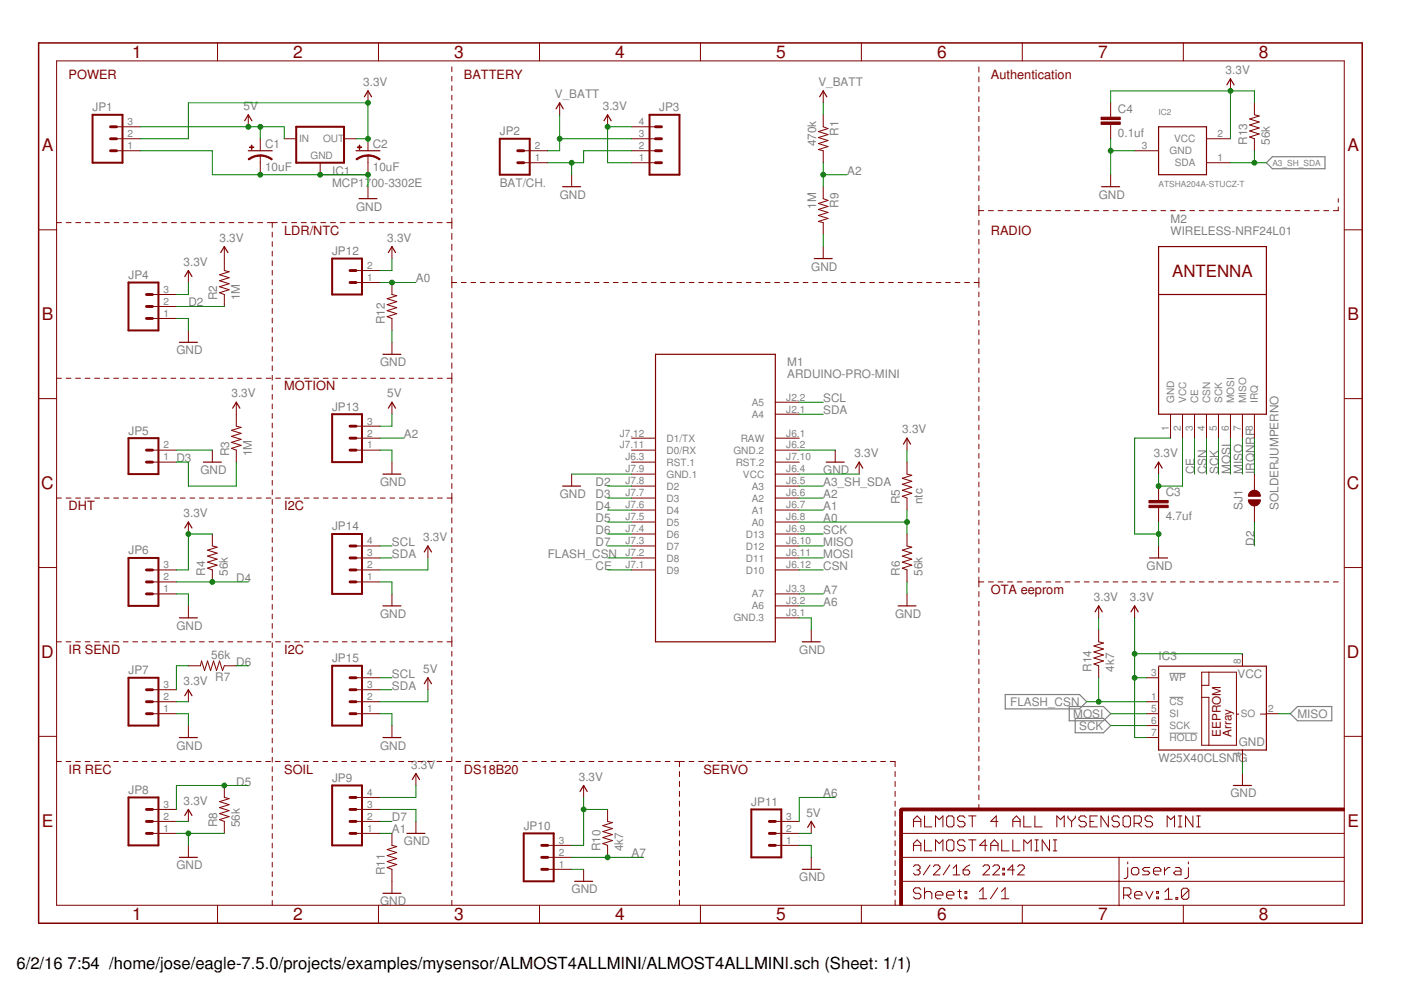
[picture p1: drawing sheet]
<svg xmlns="http://www.w3.org/2000/svg" width="297mm" height="210mm" viewBox="0 0 297 210" stroke-linecap="round" stroke-linejoin="round" font-family="sans-serif">
<path d="M248 147.8h2.9M248 155.4h5.9M248 142.8h3.4" fill="none" stroke="#808080" stroke-width=".21"/>
<path d="M268.5 34.5l1.3-1.3h11.1v2.6h-11.1zM213.1 147.3h15.8l1.5 1.5-1.5 1.5h-15.8zM226.7 149.8h7.3l1.5 1.5-1.5 1.5h-7.3zM228 152.3h6l1.5 1.5-1.5 1.6h-6zM273.6 151.3l1.5-1.5h7.3v3h-7.3z" fill="none" stroke="#808080" stroke-width=".25"/>
<g fill="none" stroke="#800000" stroke-width=".21">
<path d="M12 12.9h273v179h-273zM46.1 9.1v3.8M78 19.3v2.5M80.2 9.1v3.8M95.8 14.2v1M95.8 16.2v1M95.8 18.2v1M114.4 9.1v3.8M148.5 9.1v3.8M174.5 19.3v2.5M182.6 9.1v3.8M207.5 14.2v1.1"/>
<path d="M207.5 16.3v1.1M207.5 18.4v1.1M216.7 9.1v3.8M250.9 9.1v3.8M260.9 16.7v2.6M24.7 32h5.1M24.7 29.4h5.1M24.7 26.9h5.1M52.6 24.3v2.6M55.2 29.4v2.6M55.2 33v4M60.3 29.4h2.5"/>
<path d="M67.9 34.5v2.5M72.9 29.4h2.6M78 29.4v2.6M78 33v4M78 39.6v2.5M95.8 20.2v1M95.8 22.2v1M95.8 24.2v1M95.8 26.2v1M95.8 28.2v1M95.8 30.2v1M95.8 32.2v1"/>
<path d="M95.8 34.2v1M95.8 36.2v1M95.8 38.2v1M111 32h5.1M111 34.5h5.1M118.7 21.8v2.5M121.2 37v2.6M128.8 24.3v2.6M133.9 32h5.1M133.9 29.4h5.1M133.9 26.9h5.1M133.9 34.5h5.1"/>
<path d="M174.5 39.6v2.5l1.1 .4-2.1 .6 2.1 .7-2.1 .6 2.1 .6-2.1 .7 2.1 .6-2.1 .6 1 .3v2.5M174.5 24.3v2.6l1.1 .4-2.1 .6 2.1 .6-2.1 .7 2.1 .6-2.1 .6 2.1 .7-2.1 .6 1 .3v2.5M207.5 20.5v1.1M207.5 22.6v1.1M207.5 24.7v1.1M207.5 26.8v1.1M207.5 28.9v1.1M207.5 31v1.1M207.5 33.1v1.1M207.5 35.2v1.1M207.5 37.3v1.1M207.5 39.4v1.1"/>
<path d="M235.5 21.8v3M235.5 26.4v3M235.5 37v2.6M240.6 32h5M255.8 29.4h5.1M255.8 34.5h5.1M266 21.8v2.5l1 .3-2.1 .6 2.1 .7-2.1 .6 2.1 .6-2.1 .7 2.1 .6-2.1 .6 1.1 .4v2.6M8.2 48.7h3.8M12 47.2h1M14 47.2h1.1M16.1 47.2h1M18.1 47.2h1"/>
<path d="M20.1 47.2h1.1M22.2 47.2h1M24.2 47.2h1M26.2 47.2h1M28.3 47.2h1M30.3 47.2h1M32.3 47.2h1M34.3 47.2h1.1M36.4 47.2h1M38.4 47.2h1M39.9 57.4v2.5M40.4 47.2h1.1"/>
<path d="M42.5 47.2h1M44.5 47.2h1M46.5 47.2h1.1M47.6 52.3v5.1l1 .2-2.1 .7 2.1 .6-2.1 .6 2.1 .7-2.1 .6 2.1 .6-2.1 .7 1.1 .3v2.6M48.6 47.2h1M50.6 47.2h1M52.6 47.2h1.1M54.7 47.2h1M56.7 47.2h2.1M57.7 47.2v1M57.7 49.2v1M57.7 51.2v1.1"/>
<path d="M57.7 53.3v1M57.7 55.3v1M57.7 57.3v1M57.7 59.4v1M59.8 47.2h1M61.8 47.2h1.1M63.9 47.2h1M65.9 47.2h1.1M68 47.2h1.1M70.1 47.2h1M72.1 47.2h1.1M74.2 47.2h1"/>
<path d="M75.5 59.9h5.1M75.5 57.4h5.1M76.2 47.2h1.1M78.3 47.2h1.1M80.3 47.2h1.1M82.4 47.2h1.1M83.1 52.3v2.5M83.1 59.9v2.5l1 .3-2 .6 2 .7-2 .6 2 .6-2 .7 2 .6-2 .6 1 .4v2.6M84.5 47.2h1M86.5 47.2h1.1M88.6 47.2h1M90.6 47.2h1.1"/>
<path d="M92.7 47.2h1M94.7 47.2h1.1M95.8 40.2v1M95.8 42.2v1M95.8 44.2v1M95.8 46.2v2.3M95.8 49.5v1.3M95.8 51.8v1.2M95.8 54v1.3M95.8 56.3v1.3M95.8 58.6v2.4M95.8 59.9h1"/>
<path d="M97.8 59.9h1M99.8 59.9h1M101.9 59.9h1M103.9 59.9h1M105.9 59.9h1M107.9 59.9h1M109.9 59.9h1M111.9 59.9h1M113.9 59.9h1M115.9 59.9h1M118 59.9h1M120 59.9h1"/>
<path d="M122 59.9h1M124 59.9h1M126 59.9h1M128 59.9h1M130 59.9h1M132 59.9h1.1M134 59.9h1.1M136.1 59.9h1M138.1 59.9h1M140.1 59.9h1M142.1 59.9h1M144.1 59.9h1"/>
<path d="M146.1 59.9h1.1M148.1 59.9h1.1M150.2 59.9h1M152.2 59.9h1M154.2 59.9h1M156.2 59.9h1M158.2 59.9h1M160.2 59.9h1M162.2 59.9h1.1M164.3 59.9h1M166.3 59.9h1M168.3 59.9h1"/>
<path d="M170.3 59.9h1M172.3 59.9h1M174.3 59.9h1M174.5 52.3v2.5M176.3 59.9h1.1M178.4 59.9h1M180.4 59.9h1M182.4 59.9h1M184.4 59.9h1M186.4 59.9h1M188.4 59.9h1M190.4 59.9h1"/>
<path d="M192.4 59.9h1.1M194.5 59.9h1M196.5 59.9h1M198.5 59.9h1M200.5 59.9h1M202.5 59.9h1M204.5 59.9h1M206.5 59.9h1M207.5 41.5v1.1M207.5 43.6v2.1M207.5 46.7v1M207.5 48.7v1"/>
<path d="M207.5 50.7v1.1M207.5 52.8v1M207.5 54.8v1M207.5 56.8v1.1M207.5 58.9v2M207.5 44.7h1.1M209.6 44.7h1M211.6 44.7h1M213.6 44.7h1.1M215.7 44.7h1M217.7 44.7h1M219.7 44.7h1.1"/>
<path d="M221.8 44.7h1M223.8 44.7h1M225.8 44.7h1.1M227.9 44.7h1M229.9 44.7h1M231.9 44.7h1.1M234 44.7h1M236 44.7h1M238 44.7h1.1M240.1 44.7h1M242.1 44.7h1M244.1 44.7h1"/>
<path d="M246.1 44.7h1.1M248.2 44.7h1M250.2 44.7h1M252.2 44.7h1.1M254.3 44.7h1M256.3 44.7h1M258.3 44.7h1.1M260.3 44.7h1.1M262.4 44.7h1M264.4 44.7h1.1M266.4 44.7h1.1M268.5 44.7h1"/>
<path d="M270.5 44.7h1M272.5 44.7h1.1M274.6 44.7h1M276.6 44.7h1M278.6 44.7h1.1M280.7 44.7h1M283.7 42.1v.8M283.7 43.9v.8h-1M285 48.7h3.8M32.3 67.5h5.1M32.3 65h5.1M32.3 62.4h5.1"/>
<path d="M39.9 70.1v2.5M57.7 61.4v1M57.7 63.4v1M57.7 65.4v1M57.7 67.4v1.1M57.7 69.5v1M57.7 71.5v1M57.7 73.5v1M57.7 75.5v1.1M57.7 77.6v1M57.7 79.6v1M83.1 72.6v2.5"/>
<path d="M95.8 62v1.2M95.8 64.2v1.1M95.8 66.3v1.1M95.8 68.4v1.2M95.8 70.5v1.2M95.8 72.7v1.1M95.8 74.8v1.1M95.8 76.9v1.2M95.8 79.1v2.1M207.5 61.9v1M207.5 63.9v1M207.5 65.9v1.1"/>
<path d="M207.5 67.9v1.1M207.5 70v1M207.5 72v1M207.5 74v1M207.5 76v1M207.5 78v1M8.2 84.5h3.8M12 80.2h1M14 80.2h1M16 80.2h1.1M18.1 80.2h1M20.1 80.2h1"/>
<path d="M22.1 80.2h1M24.1 80.2h1M26.1 80.2h1.1M28.2 80.2h1M30.2 80.2h1M32.2 80.2h1M32.3 95.4h5.1M32.3 98h5.1M34.2 80.2h1M36.2 80.2h1.1M38.2 80.2h1.1M40.3 80.2h1"/>
<path d="M42.3 80.2h1M44.3 80.2h1M45 95.4v2.6M46.3 80.2h1M48.3 80.2h1.1M50.1 85.3v5.1l1 .2-2 .6 2 .7-2 .6 2 .7-2 .6 2 .6-2 .7 1 .3v2.6M50.4 80.2h1M52.4 80.2h1M54.4 80.2h1M56.4 80.2h1M57.7 81.6v1M57.7 83.6v1.1"/>
<path d="M57.7 85.7v1M57.7 87.7v1M57.7 89.7v1M57.7 91.7v1.1M57.7 93.7v1.1M57.7 95.8v1M57.7 97.8v1M57.7 99.8v1.1M58.4 80.2h1.1M60.5 80.2h1M62.5 80.2h1M64.5 80.2h1"/>
<path d="M66.5 80.2h1M68.5 80.2h1.1M70.5 80.2h1.1M72.6 80.2h1M74.6 80.2h1M75.5 92.9h5.1M75.5 95.4h5.1M75.5 90.4h5.1M76.6 80.2h1M78.6 80.2h1.1M80.6 80.2h1.1M82.7 80.2h1"/>
<path d="M83.1 85.3v2.5M83.1 98v2.5M84.7 80.2h1M86.7 80.2h1M88.7 80.2h1M90.7 80.2h1.1M92.8 80.2h1M94.8 80.2h1M95.8 82.2v1.1M95.8 84.3v1M95.8 86.3v1M95.8 88.3v1.1"/>
<path d="M95.8 90.4v1M95.8 92.4v1M95.8 94.4v1M95.8 96.5v1M95.8 98.5v1M133.9 92.9h5.1M133.9 95.4h5.1M133.9 98h5.1M164.4 92.9h5.1M164.4 95.4h5.1M164.4 98h5.1M164.4 87.8h5.1"/>
<path d="M164.4 85.3h5.1M177.1 95.4v2.6M182.2 98v2.5M192.3 92.9v2.5M192.3 98v2.5l1 .3-2 .6 2 .6-2 .7 2 .6-2 .6 2 .7-2 .6 1 .4v2.5M207.5 80.1v1M207.5 82.1v1M207.5 84.1v1M207.5 86.1v1M207.5 88.1v1M207.5 90.1v1M207.5 92.1v1.1"/>
<path d="M207.5 94.1v1.1M207.5 96.2v1M207.5 98.2v1M245.6 98v2.5M248.2 87.8v5.1M250.7 87.8v5.1M253.3 87.8v5.1M255.8 87.8v5.1M258.3 87.8v5.1M260.9 87.8v5.1M263.4 87.8v5.1M266 87.8v5.1"/>
<path d="M285 84.5h3.8M12 105.6h1M14 105.6h1M16 105.6h1.1M18.1 105.6h1M20.1 105.6h1M22.1 105.6h1M24.1 105.6h1M26.1 105.6h1.1M28.2 105.6h1M30.2 105.6h1M32.2 105.6h1"/>
<path d="M34.2 105.6h1M36.2 105.6h1.1M38.2 105.6h1.1M39.9 110.7v2.5M40.3 105.6h1M42.3 105.6h1M44.3 105.6h1M45 113.2v2.6l1 .2-2 .6 2 .7-2 .6 2 .7-2 .6 2 .6-2 .7 1 .3v2.6M46.3 105.6h1M48.3 105.6h1.1M50.4 105.6h1M52.4 105.6h1"/>
<path d="M54.4 105.6h1M56.4 105.6h1M57.7 101.9v1M57.7 103.9v1M57.7 105.9v1M57.7 107.9v1M57.7 109.9v1.1M57.7 112v1M57.7 114v1M57.7 116v1.1M57.7 118v1.1M58.4 105.6h1.1"/>
<path d="M60.5 105.6h1M62.5 105.6h1M64.5 105.6h1M66.5 105.6h1M68.5 105.6h1.1M70.5 105.6h1.1M72.6 105.6h1M74.6 105.6h1M75.5 115.8h5.1M75.5 118.3h5.1M76.6 105.6h1M78.6 105.6h1.1"/>
<path d="M80.6 105.6h1.1M82.7 105.6h1M84.7 105.6h1M86.7 105.6h1M88.7 105.6h1M90.7 115.8v2.5M90.7 105.6h1.1M92.8 105.6h1M94.8 105.6h1M95.8 100.5v1M95.8 102.5v1.1M95.8 104.6v2.1"/>
<path d="M95.8 107.7v1.1M95.8 109.8v1.1M95.8 111.9v1.1M95.8 114v1.1M95.8 116.1v1.1M95.8 118.2v1.1M121.2 100.5v2.6M133.9 105.6h5.1M133.9 100.5h5.1M133.9 103.1h5.1M133.9 108.1h5.1M133.9 110.7h5.1"/>
<path d="M133.9 113.2h5.1M133.9 115.8h5.1M133.9 118.3h5.1M164.4 105.6h5.1M164.4 100.5h5.1M164.4 103.1h5.1M164.4 108.1h5.1M164.4 110.7h5.1M164.4 113.2h5.1M164.4 115.8h5.1M164.4 118.3h5.1M192.3 113.2v2.6l1 .2-2 .6 2 .7-2 .6 2 .7-2 .6 2 .6-2 .7 1 .3v2.6"/>
<path d="M207.5 100.2v1M207.5 102.2v1M207.5 104.2v1M207.5 106.2v1.1M207.5 108.2v1.1M207.5 110.3v1M207.5 112.3v1M207.5 114.3v1M207.5 116.3v1M207.5 118.3v1M245.6 103.1v3M245.6 107.6v3.1"/>
<path d="M245.6 115.8v2.5M266 100.5v3.4M266 107.3v3.4M8.2 120.3h3.8M12 136.1h1M14 136.1h1M16 136.1h1.1M18.1 136.1h1M20.1 136.1h1M22.1 136.1h1M24.1 136.1h1M26.1 136.1h1.1"/>
<path d="M28.2 136.1h1M30.2 136.1h1M32.2 136.1h1M32.3 123.4h5.1M32.3 120.8h5.1M32.3 125.9h5.1M34.2 136.1h1M36.2 136.1h1.1M38.2 136.1h1.1M39.9 128.5v2.5M40.3 136.1h1M42.3 136.1h1"/>
<path d="M44.3 136.1h1M46.3 136.1h1M48.3 136.1h1.1M50.4 136.1h1M52.4 136.1h1M54.4 136.1h1M56.4 136.1h1M57.7 120.1v1M57.7 122.1v1M57.7 124.1v1M57.7 126.1v1.1M57.7 128.2v1"/>
<path d="M57.7 130.2v1M57.7 132.2v1M57.7 134.2v1.1M57.7 136.3v1M57.7 138.3v1M58.4 136.1h1.1M60.5 136.1h1M62.5 136.1h1M64.5 136.1h1M66.5 136.1h1M68.5 136.1h1.1M70.5 136.1h1.1"/>
<path d="M72.6 136.1h1M74.6 136.1h1M75.5 123.4h5.1M75.5 120.8h5.1M76.6 136.1h1M78.6 136.1h1.1M80.6 136.1h1.1M82.7 136.1h1M83.1 125.9v2.6M84.7 136.1h1M86.7 136.1h1M88.7 136.1h1"/>
<path d="M90.7 136.1h1.1M92.8 136.1h1M94.8 136.1h1M95.8 120.3v1.1M95.8 122.4v1.1M95.8 124.5v1.1M95.8 126.6v1.1M95.8 128.7v1.1M95.8 130.8v1.1M95.8 132.9v1.1M95.8 135v2.1M95.8 138.1v1"/>
<path d="M133.9 120.8h5.1M164.4 120.8h5.1M164.4 125.9h5.1M164.4 128.5h5.1M164.4 131h5.1M172 133.5v2.6M192.3 125.9v2.6M207.5 120.4v1M207.5 122.4v2M207.5 125.4v1.1M207.5 127.5v1M207.5 129.5v1.1"/>
<path d="M207.5 131.6v1M207.5 133.6v1.1M207.5 135.7v1M207.5 137.7v1.1M207.5 139.8v1M207.5 123.4h1.1M209.6 123.4h1M211.6 123.4h1M213.6 123.4h1.1M215.7 123.4h1M217.7 123.4h1M219.7 123.4h1.1"/>
<path d="M221.8 123.4h1M223.8 123.4h1M225.8 123.4h1.1M227.9 123.4h1M229.9 123.4h1M231.9 123.4h1.1M232.9 133.5v2.6l1.1 .2-2.1 .7 2.1 .6-2.1 .6 2.1 .7-2.1 .6 2.1 .6-2.1 .7 1 .4v2.5M232.9 128.5v2.5M234 123.4h1M236 123.4h1M238 123.4h1.1M240.1 123.4h1"/>
<path d="M240.6 128.5v2.5M242.1 123.4h1M244.1 123.4h1M246.1 123.4h1.1M248.2 123.4h1M250.2 123.4h1M252.2 123.4h1.1M254.3 123.4h1M256.3 123.4h1M258.3 123.4h1.1M260.3 123.4h1.1M262.4 123.4h1"/>
<path d="M263.4 138.6v2.6M264.4 123.4h1.1M266.4 123.4h1.1M268.5 123.4h1M270.5 123.4h1M272.5 123.4h1.1M274.6 123.4h1M276.6 123.4h1M278.6 123.4h1.1M280.7 123.4h1M282.7 123.4h1M285 120.3h3.8"/>
<path d="M8.2 156.1h3.8M32.3 148.8h5.1M32.3 151.3h5.1M32.3 146.2h5.1M39.9 146.2v2.6M39.9 153.8v2.6M39.9 141.2h2.6l.2-1.1 .7 2.1 .6-2.1 .6 2.1 .7-2.1 .6 2.1 .6-2.1 .7 2.1 .4-1h2.5M57.7 140.3v1M57.7 142.3v1.1M57.7 144.4v1M57.7 146.4v1M57.7 148.4v1"/>
<path d="M57.7 150.4v1M57.7 152.5v1M57.7 154.5v1M57.7 156.5v1M57.7 158.5v1.1M75.5 148.8h5.1M75.5 151.3h5.1M75.5 143.7h5.1M75.5 146.2h5.1M83.1 153.8v2.6M90.7 143.7v2.5M95.8 140.1v1.1"/>
<path d="M95.8 142.2v1M95.8 144.2v1M95.8 146.2v1.1M95.8 148.3v1M95.8 150.3v1M95.8 152.3v1.1M95.8 154.3v1.1M95.8 156.4v1M95.8 158.4v1M207.5 141.8v1.1M207.5 143.9v1M207.5 145.9v1.1"/>
<path d="M207.5 148v1.1M207.5 150.1v1M207.5 152.1v1.1M207.5 154.2v1M207.5 156.2v1.1M207.5 158.3v1M243.1 148.8h2.5M243.1 151.3h2.5M243.1 156.4h2.5M243.1 153.8h2.5M243.1 143.7h2.5M254.8 142.5h7.3v15.5h-7.3z"/>
<path d="M254.8 147.8h1.5v10.2M256.3 142.5v2.8h-1.5M262.1 151.4h.6M263.4 158.9v2.6M267.2 151.4h1.3M268.5 151.3h2.5M285 156.1h3.8M12 161.5h1M14 161.5h1M16 161.5h1M18.1 161.5h1M20.1 161.5h1"/>
<path d="M22.1 161.5h1M24.1 161.5h1M26.1 161.5h1M28.1 161.5h1M30.1 161.5h1.1M32.2 161.5h1M32.3 171.6h5.1M32.3 176.7h5.1M32.3 174.2h5.1M34.2 161.5h1M36.2 161.5h1M38.2 161.5h1"/>
<path d="M39.9 171.6v2.6M39.9 179.2v2.6M40.2 161.5h1M42.2 161.5h1.1M44.3 161.5h1M46.3 161.5h1M47.6 166.5v2.6l1 .2-2.1 .7 2.1 .6-2.1 .6 2.1 .7-2.1 .6 2.1 .6-2.1 .7 1.1 .4v2.5M48.3 161.5h1M50.3 161.5h1M52.3 161.5h1M54.3 161.5h1.1M56.3 161.5h1.1"/>
<path d="M57.7 160.5v1.1M57.7 162.6v1M57.7 164.6v1M57.7 166.6v1M57.7 168.7v1M57.7 170.7v1M57.7 172.7v1M57.7 174.7v1M57.7 176.7v1.1M57.7 178.8v1M58.4 161.5h1M60.4 161.5h1"/>
<path d="M62.4 161.5h1M64.4 161.5h1M66.4 161.5h1.1M68.5 161.5h1M70.5 161.5h1M72.5 161.5h1M74.5 161.5h1M75.5 171.6h5.1M75.5 176.7h5.1M75.5 174.2h5.1M75.5 169.1h5.1M76.5 161.5h1"/>
<path d="M78.5 161.5h1M80.5 161.5h1.1M82.6 161.5h1M83.1 176.7v2.5l1 .3-2 .6 2 .7-2 .6 2 .6-2 .7 2 .6-2 .6 1 .4v5.1M84.6 161.5h1M86.6 161.5h1M88.2 164v2.5M88.2 174.2v2.5M88.6 161.5h1M90.6 161.5h1.1M92.6 161.5h1.1M94.7 161.5h1"/>
<path d="M95.8 160.4v1.1M95.8 162.5v1M95.8 164.5v1M95.8 166.5v1.1M95.8 168.6v1M95.8 170.6v1M95.8 172.6v1.1M95.8 174.7v1M95.8 176.7v1M95.8 178.7v1M96.7 161.5h1M98.7 161.5h1"/>
<path d="M100.7 161.5h1M102.7 161.5h1M104.7 161.5h1M106.7 161.5h1.1M108.8 161.5h1M110.8 161.5h1M112.8 161.5h1M114.8 161.5h1M116.1 179.2h5.1M116.8 161.5h1.1M118.9 161.5h1M120.9 161.5h1"/>
<path d="M122.9 161.5h1M123.7 166.5v2.6M124.9 161.5h1M126.9 161.5h1M128.8 171.6v2.6l1 .2-2 .6 2 .7-2 .6 2 .7-2 .6 2 .6-2 .7 1 .3v2.6M128.9 161.5h1M130.9 161.5h1.1M133 161.5h1M135 161.5h1M137 161.5h1M139 161.5h1M141 161.5h1"/>
<path d="M143 161.5h2.1M144.1 161.5v1.1M144.1 163.6v1.1M144.1 165.7v1.1M144.1 167.8v1.1M144.1 169.9v1.1M144.1 172v1.1M144.1 174.1v1.1M144.1 176.1v1.1M144.1 178.2v1.1M146.1 161.5h1M148.1 161.5h1.1"/>
<path d="M150.2 161.5h1M152.2 161.5h1M154.2 161.5h1M156.3 161.5h1M158.3 161.5h1M160.3 161.5h1M162.3 161.5h1.1M164.4 161.5h1M164.4 176.7h5.1M164.4 179.2h5.1M164.4 174.2h5.1M166.4 161.5h1"/>
<path d="M168.4 161.5h1.1M170.5 161.5h1M172 174.2v2.5M172.5 161.5h1M174.5 161.5h1.1M176.6 161.5h1M178.6 161.5h1M180.6 161.5h1.1M182.6 161.5h1.1M184.7 161.5h1M186.7 161.5h1M188.7 161.5h1.1v1.1"/>
<path d="M189.8 163.6v1.1M189.8 165.7v1.1M189.8 167.8v1.1M189.8 169.9v1.1M189.8 172v1.1M189.8 174.1v1.1M189.8 176.1v1.1M189.8 178.2v1.1M191.1 176.7h93.9M193.7 175.3v-1.5l.8-.8 .7 .8v1.5M193.7 179.2h1.5M193.7 174.2h1.5"/>
<path d="M196 173v2.3h1.6M196 178.1v2.3h1.6M198.4 175.3v-2.3l.7 .8 .8-.8v2.3M201.1 178.1h.8l.3 .4v1.5l-.3 .4h-.8l-.4-.4v-1.5zM201.1 173h.8l.3 .4v1.5l-.3 .4h-.8l-.4-.4v-1.5zM204.6 178.5l-.4-.4h-.8l-.4 .4v.4l.4 .3h.8l.4 .4v.4l-.4 .4h-.8l-.4-.4M204.6 173.4l-.4-.4h-.8l-.4 .4v.4l.4 .4h.8l.4 .4v.3l-.4 .4h-.8l-.4-.4M205.4 178.1h1.5M205.4 173h1.5M206.1 173v2.3M206.1 178.1v2.3M207.5 170.6v1h.8"/>
<path d="M207.5 160.3v1.1M207.5 162.4v1M207.5 164.4v1.1M207.5 166.5v1M207.5 168.5v1.1M209.3 179.2h-1.6l1.2-1.1v2.3M209.3 171.6h.8M210.1 179.2h1.5M211.6 174.2h-1.5l1.1-1.2v2.3M212.4 178.1v2.3h1.6M214.7 178.1v2.3h1.6M214.7 175.3v-1.5l.8-.8 .8 .8v1.5"/>
<path d="M214.7 174.2h1.6M217.1 173v2.3h1.5M219.4 178.1h.8M219.4 173v2.3h1.6M219.8 178.1v2.3M222.5 178.1v2.3l-1.5-2.3v2.3M223.3 178.1h.8M223.7 178.1v2.3M224.1 175.3v-2.3l.8 .8 .7-.8v2.3M226.4 173v.4l.8 .8M227.2 174.2v1.1M228 173v.4l-.8 .8"/>
<path d="M230.3 173.4l-.4-.4h-.7l-.5 .4v.4l.5 .4h.7l.4 .4v.3l-.4 .4h-.7l-.5-.4M231.1 174.2h.8M232.7 173h-1.6v2.3h1.6M235 173v2.3l-1.6-2.3v2.3M237.3 173.4l-.4-.4h-.7l-.4 .4v.4l.4 .4h.7l.4 .4v.3l-.4 .4h-.7l-.4-.4M238.1 173.4l.4-.4h.8l.4 .4v1.5l-.4 .4h-.8l-.4-.4zM240.5 174.6h1.1l.4-.4v-.8l-.4-.4h-1.1v2.3M241.2 174.6l.8 .7M244.3 173.4l-.4-.4h-.7l-.4 .4v.4l.4 .4h.7l.4 .4v.3l-.4 .4h-.7l-.4-.4M247.5 175.3v-2.3l.7 .8 .8-.8v2.3M249.8 175.3h.8M249.8 173h.8"/>
<path d="M250.2 173v2.3M252.9 173v2.3l-1.5-2.3v2.3M253.7 175.3h.8M253.7 173h.8M254.1 173v2.3M263.4 164v2.5M46.1 191.9v3.8M57.7 180.8v1M57.7 182.8v1M57.7 184.8v1.1M57.7 186.9v1M57.7 188.9v1"/>
<path d="M57.7 190.9v1M80.2 191.9v3.8M95.8 180.8v1M95.8 182.8v1M95.8 184.8v1M95.8 186.8v1.1M95.8 188.9v1M95.8 190.9v1M114.4 191.9v3.8M116.1 181.8h5.1M116.1 184.3h5.1M123.7 184.3v2.6"/>
<path d="M144.1 180.3v1.1M144.1 182.5v1.1M144.1 184.6v1.1M144.1 186.6v1.1M144.1 188.7v1.1M144.1 190.8v1.1M148.5 191.9v3.8M172 181.8v2.5M182.6 191.9v3.8M189.8 180.3v1.1M189.8 182.5v1.1M189.8 184.6v1.1"/>
<path d="M189.8 186.6v1.1M189.8 188.7v1.1M189.8 190.8v1.1M191.1 186.9h93.9M191.1 181.8h93.9M193.7 180.4v-1.5l.8-.8 .7 .8v1.5M193.7 183.7l.3-.3h.7l.4 .3v.4l-.4 .3M194.4 184.4h.3M194.7 184.4l.4 .4v.3l-.4 .4h-.7l-.3-.4M195.2 188.6l-.3-.4h-.8l-.4 .4v.4l.4 .4h.8l.3 .4v.4l-.3 .4h-.8l-.4-.4M196 188.2v2.4M196 189.4l.4-.4h.8l.4 .4v1.2"/>
<path d="M197.2 183.4l-1.4 2.1M197.9 183.7l.3-.3h.7l.4 .3v.4l-1.4 1.4h1.4M198.4 180.4v-2.3l.7 .8 .8-.8v2.3M198.4 189.8h1.5v-.4l-.4-.4h-.7l-.4 .4v.8l.4 .4h.7M200.7 189.8h1.5v-.4l-.3-.4h-.8l-.4 .4v.8l.4 .4h.8M201.4 183.4l-1.4 2.1M202.1 185.5h1.4M202.1 184.1l.7-.7v2.1M203 189h.8M203.4 188.6v1.6l.4 .4M204.2 184.4h1.1l.3 .4v.3l-.3 .4h-.8l-.3-.4zM204.6 189h.4v.4h-.4z"/>
<path d="M204.6 190.2h.4v.4h-.4zM205.6 183.4l-.7 .3-.7 .7M207.6 189l.8-.8v2.4M207.6 190.6h1.6M208.4 183.7l.3-.3h.8l.3 .3v.4l-1.4 1.4h1.4M210.1 180.4v-1.5l.7-.8 .8 .8v1.5M210.5 183.7l.4-.3h.7l.3 .3v.4l-1.4 1.4h1.4M211.5 188.2l-1.5 2.4M212.3 190.6h1.6M212.3 189l.8-.8v2.4M212.6 184.1h.4v.3h-.4zM212.6 185.1h.4v.4h-.4z"/>
<path d="M215.1 184.4h-1.4l1-1v2.1M215.8 183.7l.3-.3h.7l.4 .3v.4l-1.4 1.4h1.4M216.7 191.9v3.8M217.1 180.4v-2.3l.7 .8 .8-.8v2.3M219.4 180.4h.8M223.3 180.4h.8M237.3 181.8v10.2M238.2 189.8h1.2l.4-.4v-.8l-.4-.4h-1.2v2.4M239 189.8l.8 .8M239.1 183.9v2l-.4 .4h-.4M239.1 182.8v.4M240.3 183.9h.7l.4 .4v.8l-.4 .4h-.7l-.4-.4v-.8z"/>
<path d="M240.6 189.8h1.5v-.4l-.4-.4h-.7l-.4 .4v.8l.4 .4h.7M242.9 189l.8 1.6 .8-1.6M243.8 183.9h-1.2l-.4 .4 .4 .4h.8l.4 .4-.4 .4h-1.2M244.6 184.7h1.5v-.4l-.4-.4h-.8l-.3 .4v.8l.3 .4h.8M245.2 190.2h.4v.4h-.4zM245.2 189h.4v.4h-.4zM246.9 183.9v1.6M247 189.1l.8-.8v2.4M247 190.7h1.5M248.1 183.9h-.4l-.8 .8M249.2 183.9h.8l.4 .4v1.2h-1.2l-.4-.4 .4-.4h1.2M249.3 190.3h.4v.4h-.4z"/>
<path d="M250.9 191.9v3.8M252 183.9v2l-.4 .4h-.4M252 182.8v.4M252.1 188.7v1.6l-.4 .4h-.8l-.4-.4M252.1 188.7l-.4-.4h-.8l-.4 .4v1.6M252.1 188.7l-1.6 1.6"/>
</g>
<g fill="#800000" stroke="#800000" stroke-width=".21">
<path d="M190.8 171.6h.5v20.3h-.5z"/>
<path d="M191 171.3h94v.6h-94z"/>
<path d="M233.4 25.9h4.1v.5h-4.1z"/>
<path d="M233.4 24.8h4.1v.6h-4.1z"/>
<path d="M75.8 31.2h.9v.1h-.9z"/>
<path d="M76.2 30.8h.1v.9h-.1z"/>
<path d="M52.9 31.2h.9v.1h-.9z"/>
<path d="M53.3 30.8h.1v.9h-.1z"/>
<path d="M243.6 107.1h4.1v.5h-4.1z"/>
<path d="M243.6 106.1h4.1v.5h-4.1z"/>
</g>
<g fill="none" stroke="#800000" stroke-width=".61">
<path d="M23.4 26.9h1.3M23.4 29.4h1.3M23.4 32h1.3M109.8 32h1.2M109.8 34.5h1.2M139 26.9h1.3M139 29.4h1.3M139 32h1.3M139 34.5h1.3M74.2 57.4h1.3M74.2 59.9h1.3M31.1 62.4h1.2"/>
<path d="M31.1 65h1.2M31.1 67.5h1.2M31.1 95.4h1.2M31.1 98h1.2M74.2 90.4h1.3M74.2 92.9h1.3M74.2 95.4h1.3M74.2 118.3h1.3M74.2 115.8h1.3M31.1 120.8h1.2M31.1 123.4h1.2M31.1 125.9h1.2"/>
<path d="M74.2 120.8h1.3M74.2 123.4h1.3M31.1 146.2h1.2M31.1 148.8h1.2M31.1 151.3h1.2M74.2 146.2h1.3M74.2 148.8h1.3M74.2 151.3h1.3M74.2 143.7h1.3M31.1 171.6h1.2M31.1 174.2h1.2M31.1 176.7h1.2"/>
<path d="M74.2 171.6h1.3M74.2 174.2h1.3M74.2 176.7h1.3M74.2 169.1h1.3M114.9 179.2h1.2M163.1 174.2h1.3M163.1 176.7h1.3M163.1 179.2h1.3M192.3 171.6h-1.2v1.3M114.9 181.8h1.2M114.9 184.3h1.2"/>
</g>
<path d="M8.2 9.1h280.6v186.6h-280.6z" fill="none" stroke="#800000" stroke-width=".32"/>
<g fill="none" stroke="#800000" stroke-width=".25">
<path d="M260.1 18l.8-1.3 .7 1.3M51.9 25.6l.7-1.3 .8 1.3M52.6 32h5.1M75.5 32h5.1M77.3 20.5l.7-1.2 .8 1.2M117.9 23.1l.8-1.3 .7 1.3M119.3 39.6h3.8M128.1 25.6l.7-1.3 .8 1.3M173.8 20.5l.7-1.2 .8 1.2M233.6 39.6h3.8M245.6 26.9h10.2v10.1h-10.2zM39.2 58.6l.7-1.2 .8 1.2"/>
<path d="M46.8 53.6l.8-1.3 .7 1.3M76.1 42.1h3.8M82.3 53.6l.8-1.3 .8 1.3M172.6 54.8h3.8M245.6 52.3h22.9v35.5h-22.9zM38 72.6h3.8M81.2 75.1h3.8M139 75.1h25.4v61h-25.4zM245.6 62.4h22.9M43.1 98h3.8M49.3 86.6l.8-1.3 .8 1.3M82.3 86.6l.8-1.3 .8 1.3"/>
<path d="M175.2 98h3.8M181.4 99.3l.8-1.3 .7 1.3M191.6 94.2l.7-1.3 .8 1.3M244.9 99.3l.7-1.3 .8 1.3M39.2 112l.7-1.3 .8 1.3M81.2 100.5h3.8M90 117l.7-1.2 .8 1.2M119.3 103.1h3.8M243.7 118.3h3.8M38 131h3.8M81.2 128.5h3.8M170.1 136.1h3.8"/>
<path d="M190.4 128.5h3.8M232.2 129.7l.7-1.2 .8 1.2M239.8 129.7l.8-1.2 .7 1.2M38 156.4h3.8M39.2 147.5l.7-1.3 .8 1.3M81.2 156.4h3.8M90 145l.7-1.3 .8 1.3M245.6 141.2h22.9v17.8h-22.9v-17.5M39.2 172.9l.7-1.3 .8 1.3M86.3 176.7h3.8M87.4 165.3l.8-1.3 .7 1.3M123 167.8l.7-1.3 .8 1.3"/>
<path d="M171.2 175.4l.8-1.2 .8 1.2M261.5 166.5h3.8M38 181.8h3.8M81.2 189.4h3.8M121.8 186.9h3.8M170.1 184.3h3.8"/>
</g>
<g fill="none" stroke="#800000" stroke-width=".42">
<path d="M19.6 24.3h6.4v10.2h-6.4zM62.8 26.9h10.1v7.6h-10.1zM106 29.4h6.3v7.6h-6.3zM137.7 24.3h6.4v12.7h-6.4zM27.2 59.9h6.4v10.2h-6.4zM70.4 54.8h6.4v7.6h-6.4zM27.2 92.9h6.4v7.6h-6.4zM70.4 87.8h6.4v10.2h-6.4zM27.2 118.3h6.4v10.2h-6.4zM70.4 113.2h6.4v12.7h-6.4zM27.2 143.7h6.4v10.1h-6.4zM70.4 141.2h6.4v12.6h-6.4z"/>
<path d="M27.2 169.1h6.4v10.1h-6.4zM70.4 166.5h6.4v12.7h-6.4zM111 176.7h6.4v10.2h-6.4zM159.3 171.6h6.4v10.2h-6.4z"/>
</g>
<g fill="#800000" stroke="#800000" stroke-width=".21">
<path d="M78 32.8l1.4 .3 1.2 .6-.2 .2-1.3-.7-1.1-.1z" fill-rule="evenodd"/>
<path d="M75.5 33.7l1.2-.6 1.3-.2v.2l-1 .1-1.4 .7z" fill-rule="evenodd"/>
<path d="M55.2 32.8l1.3 .3 1.2 .6-.1 .2-1.4-.7-1-.1z" fill-rule="evenodd"/>
<path d="M52.6 33.7l1.2-.6 1.4-.2v.2l-1 .1-1.4 .7z" fill-rule="evenodd"/>
<path d="M265.1 104.3a1.27 1.27 0 0 1 1.4-.2 1.27 1.27 0 0 1 .7 1.1h-2.5l.1-.4z" fill-rule="evenodd"/>
<path d="M264.7 106h2.5a1.27 1.27 0 0 1-1.2 1.3 1.27 1.27 0 0 1-1.3-1.3z" fill-rule="evenodd"/>
</g>
<g fill="none" stroke="#008000" stroke-width=".21">
<path d="M260.9 19.3v10.1M29.8 26.9h30.5v2.5M29.8 29.4h10.1v-7.6h38.1v7.6h-2.5M29.8 32h15.2v5h33v2.6M55.2 26.9v2.5M118.7 29.4h15.2M118.7 24.3v7.7h-2.6M121.2 34.5v2.5M133.9 26.9h-5.1v7.6h5.1M133.9 32h-10.2v2.5h-7.6M174.5 21.8v2.5M174.5 34.5v5.1"/>
<path d="M174.5 37h5.1M235.5 21.8v-2.5h30.5v2.5M235.5 29.4v7.6M235.5 32h5.1M260.9 34.5h7.6M266 32v2.5M39.9 59.9v2.5h-2.5M80.6 59.9h7.6M83.1 54.8v2.6h-2.5M174.5 49.7v2.6M37.4 67.5h2.5v2.6M37.4 65h10.2"/>
<path d="M83.1 70.1v2.5M37.4 98h2.5v5.1h10.2v-5.1M37.4 95.4h7.6M80.6 95.4h2.5v2.6M80.6 92.9h5M83.1 87.8v2.6h-2.5M169.5 87.8h5M169.5 85.3h5M169.5 95.4h7.6M192.3 95.4v2.6M248.2 92.9h-7.6v20.3h5M250.7 92.9v10.2h-5.1v-2.6"/>
<path d="M253.3 92.9v7.6M255.8 92.9v7.6M258.3 92.9v7.6M260.9 92.9v7.6M263.4 92.9v7.6M266 92.9v7.6M45 113.2h-5.1v7.6h-2.5M80.6 118.3h2.5M80.6 115.8h2.5M90.7 118.3v2.5h-10.1M121.2 100.5h12.7M128.8 113.2h5.1"/>
<path d="M128.8 118.3h5.1M128.8 115.8h5.1M128.8 103.1h5.1M128.8 105.6h5.1M128.8 108.1h5.1M128.8 110.7h5.1M169.5 113.2h5M169.5 118.3h5M169.5 115.8h5M169.5 103.1h5M169.5 100.5h12.7M169.5 105.6h5"/>
<path d="M169.5 108.1h5M169.5 110.7h22.8M192.3 108.1v5.1M245.6 110.7v5.1M266 110.7v5.1M37.4 125.9h2.5v2.6M37.4 123.4h15.2M80.6 123.4h2.5v2.5M128.8 120.8h5.1M169.5 120.8h5M169.5 125.9h5M169.5 128.5h5"/>
<path d="M169.5 131h2.5v2.5M192.3 123.4v2.5M232.9 131v2.5M240.6 131v25.4h2.5M240.6 138.6h22.8M37.4 148.8h2.5M37.4 151.3h2.5v2.5M39.9 141.2h-2.5v5M50.1 141.2h2.5M80.6 151.3h2.5v2.5M80.6 143.7h2.5M80.6 146.2h2.5"/>
<path d="M90.7 146.2v2.6h-10.1M230.4 148.8h12.7M232.9 143.7v5.1M235.5 153.8h7.6M235.5 151.3h7.6M240.6 143.7h2.5M271 151.3h2.6M37.4 176.7h10.2M37.4 174.2h2.5M39.9 176.7v2.5M52.6 166.5h-15.2v5.1M80.6 176.7h2.5"/>
<path d="M80.6 174.2h2.5M80.6 171.6h7.6v2.6M88.2 166.5v2.6h-7.6M123.7 169.1v10.1h-2.5M123.7 171.6h5.1M169.5 176.7h2.5M169.5 179.2h2.5v2.6M177.1 169.1h-7.6v5.1M263.4 161.5v2.5M121.2 181.8h15.2M121.2 184.3h2.5"/>
</g>
<g fill="#008000" stroke="#008000" stroke-width=".21">
<circle cx="52.6" cy="26.9" r=".51"/>
<circle cx="55.2" cy="26.9" r=".51"/>
<circle cx="245.6" cy="103.1" r=".51"/>
<circle cx="240.6" cy="143.7" r=".51"/>
<circle cx="240.6" cy="138.6" r=".51"/>
<circle cx="260.9" cy="19.3" r=".51"/>
<circle cx="78" cy="29.4" r=".51"/>
<circle cx="78" cy="21.8" r=".51"/>
<circle cx="39.9" cy="113.2" r=".51"/>
<circle cx="123.7" cy="171.6" r=".51"/>
<circle cx="128.8" cy="26.9" r=".51"/>
<circle cx="174.5" cy="37" r=".51"/>
<circle cx="128.8" cy="181.8" r=".51"/>
<circle cx="232.9" cy="148.8" r=".51"/>
<circle cx="266" cy="34.5" r=".51"/>
<circle cx="45" cy="123.4" r=".51"/>
<circle cx="47.6" cy="166.5" r=".51"/>
<circle cx="83.1" cy="59.9" r=".51"/>
<circle cx="192.3" cy="110.7" r=".51"/>
<circle cx="78" cy="37" r=".51"/>
<circle cx="55.2" cy="37" r=".51"/>
<circle cx="67.9" cy="37" r=".51"/>
<circle cx="245.6" cy="113.2" r=".51"/>
<circle cx="235.5" cy="32" r=".51"/>
<circle cx="121.2" cy="34.5" r=".51"/>
<circle cx="39.9" cy="176.7" r=".51"/>
<circle cx="118.7" cy="29.4" r=".51"/>
</g>
<g font-size="3.7" fill="#800000">
<text x="28" y="12.3">1</text>
<text x="62.2" y="12.3">2</text>
<text x="96.3" y="12.3">3</text>
<text x="130.4" y="12.3">4</text>
<text x="164.5" y="12.3">5</text>
<text x="198.7" y="12.3">6</text>
<text x="232.8" y="12.3">7</text>
<text x="266.9" y="12.3">8</text>
<text x="8.9" y="32.1">A</text>
<text x="285.7" y="32.1">A</text>
<text x="8.9" y="67.9">B</text>
<text x="285.7" y="67.9">B</text>
<text x="8.8" y="103.7">C</text>
<text x="285.6" y="103.7">C</text>
<text x="8.8" y="139.5">D</text>
<text x="285.6" y="139.5">D</text>
<text x="8.9" y="175.3">E</text>
<text x="285.7" y="175.3">E</text>
<text x="28" y="195.1">1</text>
<text x="62.2" y="195.1">2</text>
<text x="96.3" y="195.1">3</text>
<text x="130.4" y="195.1">4</text>
<text x="164.5" y="195.1">5</text>
<text x="198.7" y="195.1">6</text>
<text x="232.8" y="195.1">7</text>
<text x="266.9" y="195.1">8</text>
</g>
<text font-size="3.6" fill="#800000" x="248.5" y="58.6">ANTENNA</text>
<g font-size="3.5">
<text x="3.5" y="205.4">6/2/16</text>
<text x="14.3" y="205.4">7:54 /home/jose/eagle-7.5.0/projects/examples/mysensor/ALMOST4ALLMINI/ALMOST4ALLMINI.sch (Sheet: 1/1)</text>
</g>
<g font-size="2.7" fill="#800000">
<text x="14.5" y="16.7">POWER</text>
<text x="98.3" y="16.7">BATTERY</text>
<text x="210.1" y="16.7">Authentication</text>
<text x="60.3" y="49.7">LDR/NTC</text>
<text x="210.1" y="49.7">RADIO</text>
<text x="60.3" y="82.7">MOTION</text>
<text x="14.5" y="108.1">DHT</text>
<text x="60.3" y="108.1">I2C</text>
<text x="210.1" y="125.9">OTA eeprom</text>
<text x="14.5" y="138.6">IR SEND</text>
<text x="60.3" y="138.6">I2C</text>
<text x="14.5" y="164">IR REC</text>
<text x="60.3" y="164">SOIL</text>
<text x="98.3" y="164">DS18B20</text>
<text x="149.1" y="164">SERVO</text>
</g>
<g font-size="2.5" fill="#808080">
<text x="259.9" y="15.7">3.3V</text>
<text x="19.6" y="23.6">JP1</text>
<text x="51.6" y="23.3">5V</text>
<text x="77" y="18.2">3.3V</text>
<text x="117.6" y="20.8">V_BATT</text>
<text x="127.8" y="23.3">3.3V</text>
<text x="139.8" y="23.6">JP3</text>
<text x="173.5" y="18.2">V_BATT</text>
<text x="237" y="24">C4</text>
<text x="106" y="28.7">JP2</text>
<text x="177.8" y="28.8" transform="rotate(-90 177.8 28.8)">R1</text>
<text x="237" y="29">0.1uf</text>
<text x="56.2" y="31.3">C1</text>
<text x="79" y="31.3">C2</text>
<text x="173" y="31" transform="rotate(-90 173 31)">470k</text>
<text x="264.5" y="30.7" transform="rotate(-90 264.5 30.7)">R13</text>
<text x="269.3" y="30.7" transform="rotate(-90 269.3 30.7)">56k</text>
<text x="56.2" y="36.2">10uF</text>
<text x="70.4" y="39.6">MCP17</text>
<text x="70.4" y="37">IC1</text>
<text x="78.7" y="39.6">00-3302E</text>
<text x="79" y="36.2">10uF</text>
<text x="106" y="39.6">BAT/CH.</text>
<text x="179.6" y="37">A2</text>
<text x="75.5" y="44.7">GND</text>
<text x="118.7" y="42.1">GND</text>
<text x="173" y="44.3" transform="rotate(-90 173 44.3)">1M</text>
<text x="177.8" y="44" transform="rotate(-90 177.8 44)">R9</text>
<text x="232.9" y="42.1">GND</text>
<text x="248.2" y="47.2">M2</text>
<text x="46.5" y="51.3">3.3V</text>
<text x="82.1" y="51.3">3.3V</text>
<text x="248.2" y="49.7">WIRELESS-NRF24L01</text>
<text x="27.2" y="59.1">JP4</text>
<text x="38.9" y="56.3">3.3V</text>
<text x="70.4" y="54.1">JP12</text>
<text x="88.2" y="59.9">A0</text>
<text x="172" y="57.4">GND</text>
<text x="39.9" y="65">D2</text>
<text x="46.1" y="63.7" transform="rotate(-90 46.1 63.7)">R2</text>
<text x="50.9" y="63.7" transform="rotate(-90 50.9 63.7)">1M</text>
<text x="81.6" y="68.8" transform="rotate(-90 81.6 68.8)">R12</text>
<text x="37.4" y="75.1">GND</text>
<text x="80.6" y="77.7">GND</text>
<text x="166.9" y="77.7">M1</text>
<text x="166.9" y="80.2">ARDUINO-PRO-MINI</text>
<text x="49.1" y="84.3">3.3V</text>
<text x="70.4" y="87.1">JP13</text>
<text x="82.1" y="84.3">5V</text>
<text x="174.5" y="87.8">SDA</text>
<text x="174.5" y="85.3">SCL</text>
<text x="27.2" y="92.1">JP5</text>
<text x="85.6" y="92.9">A2</text>
<text x="191.3" y="91.9">3.3V</text>
<text x="37.4" y="98">D3</text>
<text x="42.5" y="100.5">GND</text>
<text x="48.6" y="96.7" transform="rotate(-90 48.6 96.7)">R3</text>
<text x="53.4" y="96.7" transform="rotate(-90 53.4 96.7)">1M</text>
<text x="174.5" y="100.5">GND</text>
<text x="181.1" y="97">3.3V</text>
<text x="244.6" y="97">3.3V</text>
<text x="253.3" y="100.5" transform="rotate(-90 253.3 100.5)">CE</text>
<text x="255.8" y="100.5" transform="rotate(-90 255.8 100.5)">CSN</text>
<text x="258.3" y="100.5" transform="rotate(-90 258.3 100.5)">SCK</text>
<text x="260.9" y="100.5" transform="rotate(-90 260.9 100.5)">MOSI</text>
<text x="263.4" y="100.5" transform="rotate(-90 263.4 100.5)">MISO</text>
<text x="266" y="100.5" transform="rotate(-90 266 100.5)">IRQNRF</text>
<text x="80.6" y="103.1">GND</text>
<text x="118.7" y="105.6">GND</text>
<text x="126.3" y="103.1">D2</text>
<text x="126.3" y="105.6">D3</text>
<text x="174.5" y="105.6">A2</text>
<text x="174.5" y="103.1">A3_SH_SDA</text>
<text x="190.8" y="106.9" transform="rotate(-90 190.8 106.9)">R5</text>
<text x="195.6" y="106.9" transform="rotate(-90 195.6 106.9)">ntc</text>
<text x="247.2" y="105.2">C3</text>
<text x="38.9" y="109.7">3.3V</text>
<text x="70.4" y="112.5">JP14</text>
<text x="126.3" y="108.1">D4</text>
<text x="126.3" y="110.7">D5</text>
<text x="126.3" y="113.2">D6</text>
<text x="174.5" y="113.2">SCK</text>
<text x="174.5" y="108.1">A1</text>
<text x="174.5" y="110.7">A0</text>
<text x="247.2" y="110.3">4.7uf</text>
<text x="263.4" y="108.1" transform="rotate(-90 263.4 108.1)">SJ1</text>
<text x="271" y="108.1" transform="rotate(-90 271 108.1)">SOLDERJUMPERNO</text>
<text x="27.2" y="117.5">JP6</text>
<text x="83.1" y="118.3">SDA</text>
<text x="83.1" y="115.8">SCL</text>
<text x="89.7" y="114.7">3.3V</text>
<text x="116.1" y="118.3">FLASH_CSN</text>
<text x="126.3" y="115.8">D7</text>
<text x="174.5" y="118.3">MOSI</text>
<text x="174.5" y="115.8">MISO</text>
<text x="266" y="115.8" transform="rotate(-90 266 115.8)">D2</text>
<text x="43.5" y="122.1" transform="rotate(-90 43.5 122.1)">R4</text>
<text x="48.3" y="122.1" transform="rotate(-90 48.3 122.1)">56k</text>
<text x="50.1" y="123.4">D4</text>
<text x="126.3" y="120.8">CE</text>
<text x="174.5" y="120.8">CSN</text>
<text x="174.5" y="125.9">A7</text>
<text x="190.8" y="122.1" transform="rotate(-90 190.8 122.1)">R6</text>
<text x="195.6" y="122.1" transform="rotate(-90 195.6 122.1)">56k</text>
<text x="243.1" y="120.8">GND</text>
<text x="80.6" y="131">GND</text>
<text x="174.5" y="128.5">A6</text>
<text x="189.8" y="131">GND</text>
<text x="231.9" y="127.4">3.3V</text>
<text x="239.5" y="127.4">3.3V</text>
<text x="37.4" y="133.5">GND</text>
<text x="27.2" y="142.9">JP7</text>
<text x="44.8" y="139.6">56k</text>
<text x="50.1" y="141.2">D6</text>
<text x="70.4" y="140.4">JP15</text>
<text x="83.1" y="143.7">SCL</text>
<text x="89.7" y="142.7">5V</text>
<text x="169.5" y="138.6">GND</text>
<text x="231.4" y="142.4" transform="rotate(-90 231.4 142.4)">R14</text>
<text x="236.2" y="142.4" transform="rotate(-90 236.2 142.4)">4k7</text>
<text x="245.6" y="140">IC3</text>
<text x="262.4" y="143.8">VCC</text>
<text x="38.9" y="145.2">3.3V</text>
<text x="45.6" y="144.4">R7</text>
<text x="83.1" y="146.2">SDA</text>
<text x="214.2" y="149.7">FLASH_CSN</text>
<text x="227.6" y="152.2">MOSI</text>
<text x="228.8" y="154.7">SCK</text>
<text x="275.1" y="152.2">MISO</text>
<text x="37.4" y="158.9">GND</text>
<text x="80.6" y="158.9">GND</text>
<text x="245.6" y="161.6">W25X40CLSNIG</text>
<text x="262.7" y="158.3">GND</text>
<text x="50.1" y="166.5">D5</text>
<text x="70.4" y="165.8">JP9</text>
<text x="87.2" y="163">3.3V</text>
<text x="122.7" y="165.5">3.3V</text>
<text x="27.2" y="168.3">JP8</text>
<text x="38.9" y="170.6">3.3V</text>
<text x="159.3" y="170.9">JP11</text>
<text x="171" y="173.1">5V</text>
<text x="174.5" y="169.1">A6</text>
<text x="260.9" y="169.1">GND</text>
<text x="46.1" y="175.4" transform="rotate(-90 46.1 175.4)">R8</text>
<text x="50.9" y="175.4" transform="rotate(-90 50.9 175.4)">56k</text>
<text x="83.1" y="176.7">A1</text>
<text x="83.1" y="174.2">D7</text>
<text x="85.6" y="179.2">GND</text>
<text x="111" y="175.9">JP10</text>
<text x="37.4" y="184.3">GND</text>
<text x="81.6" y="185.6" transform="rotate(-90 81.6 185.6)">R11</text>
<text x="127.3" y="180.5" transform="rotate(-90 127.3 180.5)">R10</text>
<text x="132.1" y="180.5" transform="rotate(-90 132.1 180.5)">4k7</text>
<text x="133.9" y="181.8">A7</text>
<text x="80.6" y="191.9">GND</text>
<text x="121.2" y="189.4">GND</text>
<text x="169.5" y="186.9">GND</text>
</g>
<g font-size="2.5" fill="#800000">
<text x="258.8" y="156.2" transform="rotate(-90 258.8 156.2)">EEPROM</text>
<text x="261.1" y="156.2" transform="rotate(-90 261.1 156.2)">Array</text>
</g>
<g font-size="2.1" fill="#808080">
<text x="27" y="29.1">2</text>
<text x="27" y="26.5">3</text>
<text x="135.5" y="29.1">3</text>
<text x="135.5" y="26.5">4</text>
<text x="258.1" y="29.1">2</text>
<text x="27" y="31.6">1</text>
<text x="63.4" y="30.1">IN</text>
<text x="65.8" y="33.7">GND</text>
<text x="68.5" y="30.1">OUT</text>
<text x="113.4" y="34.1">1</text>
<text x="113.4" y="31.6">2</text>
<text x="135.5" y="34.1">1</text>
<text x="135.5" y="31.6">2</text>
<text x="242.1" y="31.6">3</text>
<text x="248" y="32.7">GND</text>
<text x="249" y="30.2">VCC</text>
<text x="249.1" y="35.3">SDA</text>
<text x="258.1" y="34.1">1</text>
<text x="77.8" y="59.5">1</text>
<text x="77.8" y="57">2</text>
<text x="34.7" y="64.6">2</text>
<text x="34.7" y="62.1">3</text>
<text x="34.7" y="67.2">1</text>
<text x="159.4" y="88.6">A4</text>
<text x="159.4" y="86">A5</text>
<text x="166.7" y="87.5">J2.1</text>
<text x="166.7" y="84.9">J2.2</text>
<text x="248.9" y="85.5" transform="rotate(-90 248.9 85.5)">GND</text>
<text x="251.5" y="85.5" transform="rotate(-90 251.5 85.5)">VCC</text>
<text x="254" y="85.5" transform="rotate(-90 254 85.5)">CE</text>
<text x="256.6" y="85.5" transform="rotate(-90 256.6 85.5)">CSN</text>
<text x="259.1" y="85.5" transform="rotate(-90 259.1 85.5)">SCK</text>
<text x="261.6" y="85.5" transform="rotate(-90 261.6 85.5)">MOSI</text>
<text x="264.2" y="85.5" transform="rotate(-90 264.2 85.5)">MISO</text>
<text x="266.7" y="85.5" transform="rotate(-90 266.7 85.5)">IRQ</text>
<text x="34.7" y="95.1">2</text>
<text x="77.8" y="95.1">1</text>
<text x="77.8" y="92.6">2</text>
<text x="77.8" y="90">3</text>
<text x="131.4" y="92.6">J7.12</text>
<text x="131.4" y="95.1">J7.11</text>
<text x="141.3" y="93.7">D1/TX</text>
<text x="157" y="93.7">RAW</text>
<text x="166.7" y="92.6">J6.1</text>
<text x="166.7" y="95.1">J6.2</text>
<text x="247.8" y="91.3" transform="rotate(-90 247.8 91.3)">1</text>
<text x="250.4" y="91.3" transform="rotate(-90 250.4 91.3)">2</text>
<text x="252.9" y="91.3" transform="rotate(-90 252.9 91.3)">3</text>
<text x="255.4" y="91.3" transform="rotate(-90 255.4 91.3)">4</text>
<text x="258" y="91.3" transform="rotate(-90 258 91.3)">5</text>
<text x="260.5" y="91.3" transform="rotate(-90 260.5 91.3)">6</text>
<text x="263.1" y="91.3" transform="rotate(-90 263.1 91.3)">7</text>
<text x="265.6" y="91.3" transform="rotate(-90 265.6 91.3)">8</text>
<text x="34.7" y="97.6">1</text>
<text x="132.6" y="97.6">J6.3</text>
<text x="132.6" y="100.2">J7.9</text>
<text x="141.3" y="96.2">D0/RX</text>
<text x="141.3" y="98.7">RST.1</text>
<text x="141.3" y="101.3">GND.1</text>
<text x="155.5" y="96.2">GND.2</text>
<text x="156" y="98.7">RST.2</text>
<text x="157.5" y="101.3">VCC</text>
<text x="166.7" y="97.6">J7.10</text>
<text x="166.7" y="100.2">J6.4</text>
<text x="132.6" y="102.7">J7.8</text>
<text x="132.6" y="105.2">J7.7</text>
<text x="132.6" y="107.8">J7.6</text>
<text x="141.3" y="103.8">D2</text>
<text x="141.3" y="106.4">D3</text>
<text x="159.4" y="103.8">A3</text>
<text x="159.4" y="106.4">A2</text>
<text x="166.7" y="102.7">J6.5</text>
<text x="166.7" y="105.2">J6.6</text>
<text x="166.7" y="107.8">J6.7</text>
<text x="132.6" y="110.3">J7.5</text>
<text x="132.6" y="112.9">J7.4</text>
<text x="141.3" y="108.9">D4</text>
<text x="141.3" y="111.4">D5</text>
<text x="141.3" y="114">D6</text>
<text x="158.1" y="114">D13</text>
<text x="159.4" y="108.9">A1</text>
<text x="159.4" y="111.4">A0</text>
<text x="166.7" y="110.3">J6.8</text>
<text x="166.7" y="112.9">J6.9</text>
<text x="77.8" y="117.9">3</text>
<text x="77.8" y="115.4">4</text>
<text x="132.6" y="115.4">J7.3</text>
<text x="132.6" y="117.9">J7.2</text>
<text x="141.3" y="116.5">D7</text>
<text x="141.3" y="119.1">D8</text>
<text x="158.1" y="116.5">D12</text>
<text x="158.1" y="119.1">D11</text>
<text x="166.7" y="115.4">J6.10</text>
<text x="166.7" y="117.9">J6.11</text>
<text x="34.7" y="125.6">1</text>
<text x="34.7" y="123">2</text>
<text x="34.7" y="120.5">3</text>
<text x="77.8" y="123">1</text>
<text x="77.8" y="120.5">2</text>
<text x="132.6" y="120.5">J7.1</text>
<text x="141.3" y="121.6">D9</text>
<text x="158.1" y="121.6">D10</text>
<text x="166.7" y="120.5">J6.12</text>
<text x="166.7" y="125.6">J3.3</text>
<text x="155.5" y="131.8">GND.3</text>
<text x="159.4" y="126.7">A7</text>
<text x="159.4" y="129.2">A6</text>
<text x="166.7" y="128.1">J3.2</text>
<text x="166.7" y="130.6">J3.1</text>
<text x="77.8" y="143.3">4</text>
<text x="244.1" y="143.3">3</text>
<text x="263.1" y="140.8" transform="rotate(-90 263.1 140.8)">8</text>
<text x="34.7" y="148.4">2</text>
<text x="34.7" y="145.9">3</text>
<text x="77.8" y="148.4">2</text>
<text x="77.8" y="145.9">3</text>
<text x="244.1" y="148.4">1</text>
<text x="248" y="149.5">CS</text>
<text x="248" y="144.5">WP</text>
<text x="34.7" y="151">1</text>
<text x="77.8" y="151">1</text>
<text x="244.1" y="153.5">6</text>
<text x="244.1" y="151">5</text>
<text x="248" y="154.6">SCK</text>
<text x="248" y="152.1">SI</text>
<text x="263.1" y="152.1">SO</text>
<text x="268.9" y="151">2</text>
<text x="244.1" y="156">7</text>
<text x="248" y="157.2">HOLD</text>
<text x="263.1" y="160.5" transform="rotate(-90 263.1 160.5)">4</text>
<text x="34.7" y="173.8">2</text>
<text x="34.7" y="171.3">3</text>
<text x="77.8" y="173.8">2</text>
<text x="77.8" y="171.3">3</text>
<text x="77.8" y="168.7">4</text>
<text x="166.7" y="173.8">3</text>
<text x="34.7" y="176.3">1</text>
<text x="77.8" y="176.3">1</text>
<text x="118.5" y="178.9">3</text>
<text x="166.7" y="178.9">1</text>
<text x="166.7" y="176.3">2</text>
<text x="118.5" y="184">1</text>
<text x="118.5" y="181.4">2</text>
</g>
<g font-size="1.8" fill="#808080">
<text x="245.6" y="24.3">IC2</text>
<text x="269.8" y="35.1">A3_SH_SDA</text>
<text x="245.6" y="39.6">ATSHA204A-STUCZ-T</text>
</g>
</svg>
